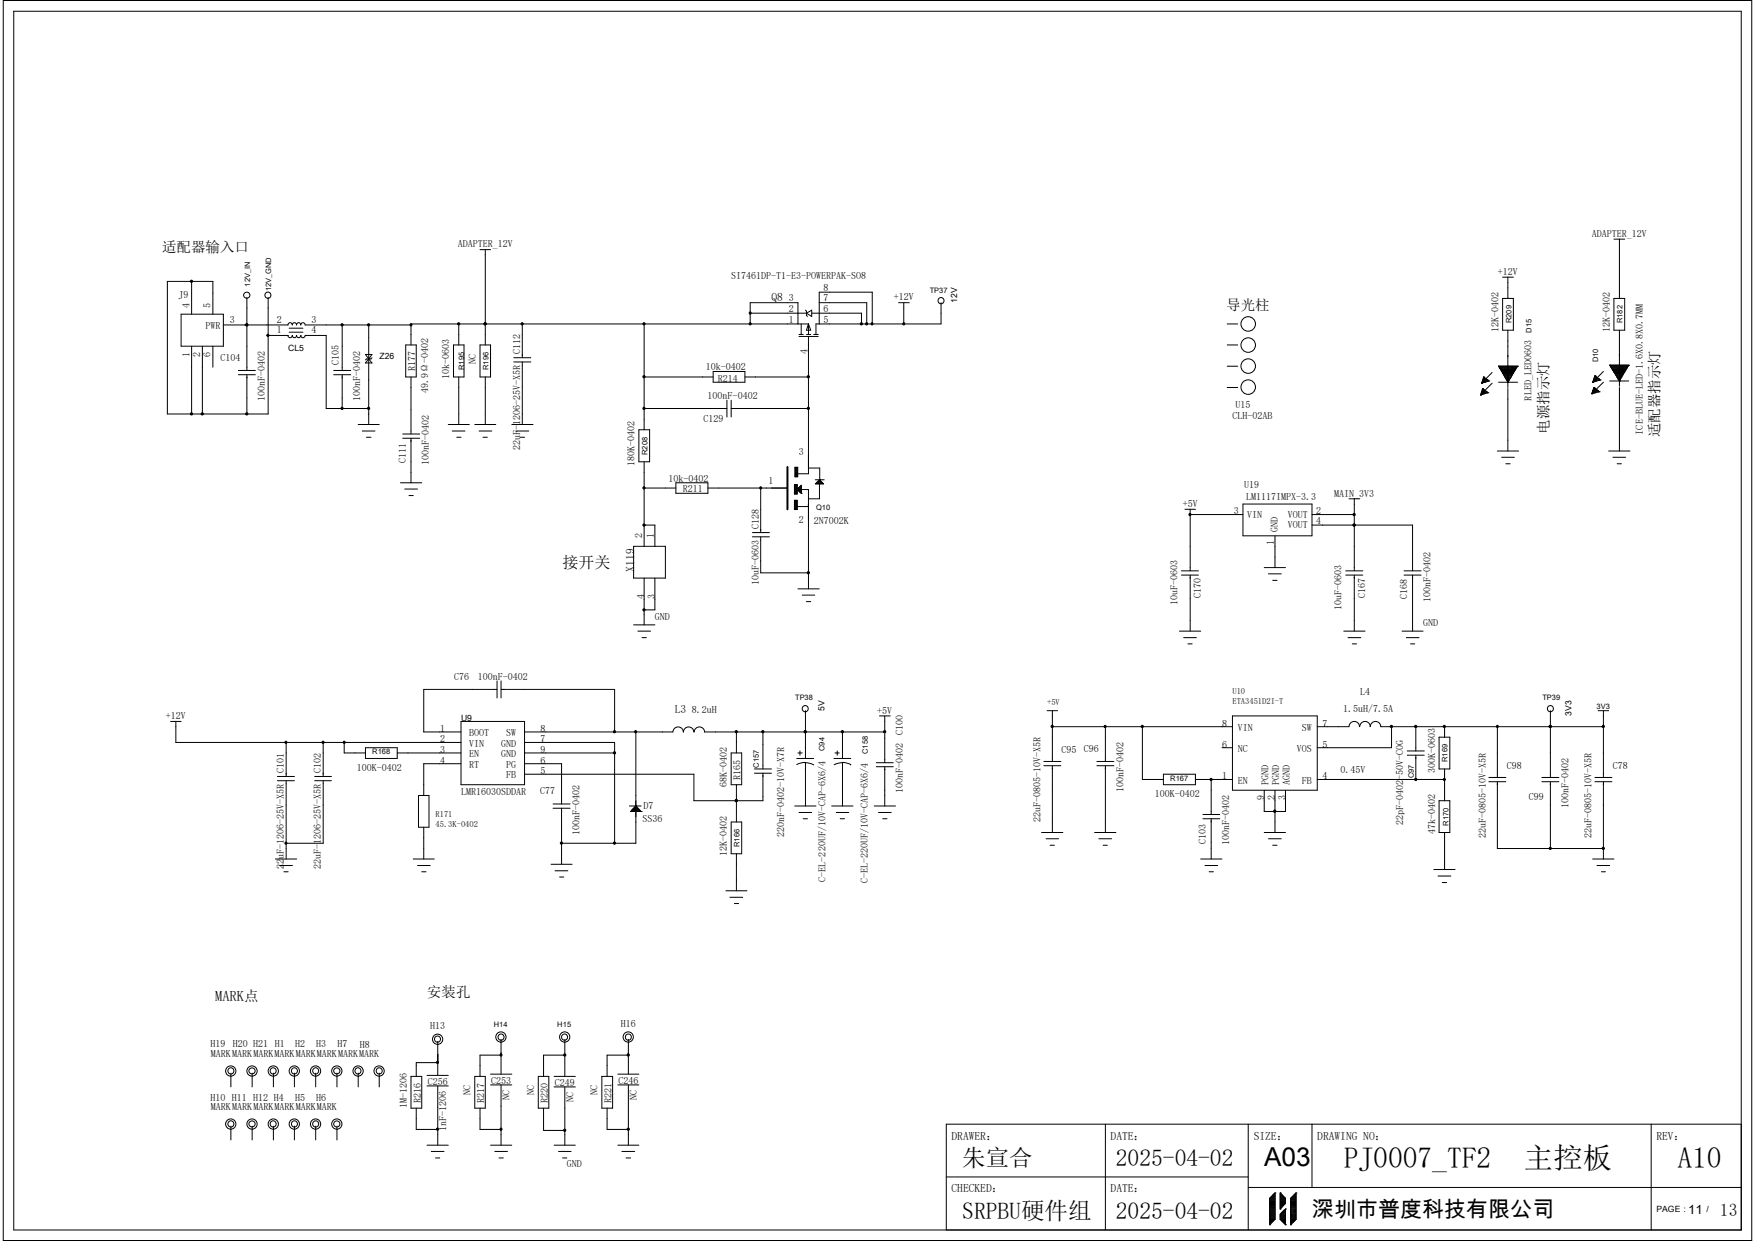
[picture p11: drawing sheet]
<svg xmlns="http://www.w3.org/2000/svg" width="297mm" height="210mm" viewBox="0 0 297 210" stroke-linecap="round" stroke-linejoin="round" font-family="sans-serif">
<g fill="none" stroke="#000" stroke-width=".17">
<path d="M.6 .1h295.9v209.8h-295.9zM2.3 1.9h292.4v206.3h-292.4zM30.6 53.2h7.2v5.4h-7.2zM32.4 47.6v5.6M32.4 58.6v11.5M34.2 58.6v11.5M36 58.6v3.5M37.8 55h11M41.8 55h.1M41.8 50.3v12.4M45.2 56.8h3.6a.34 .34 0 0 0 .3 .3 .34 .34 0 0 0 .3-.3 .36 .36 0 0 0 .4 .4 .36 .36 0 0 0 .4-.4 .36 .36 0 0 0 .3 .4 .36 .36 0 0 0 .4-.4 .38 .38 0 0 0 .4 .3 .38 .38 0 0 0 .3-.3h3.6v12.3h7.2M45.4 50.3v19.8h-17.1v-22.5h7.7v5.6"/>
<path d="M48.7 55a.38 .38 0 0 1 .4-.4 .38 .38 0 0 1 .4 .4M48.9 56.2h2.4M48.9 55.5h2.4M49.4 55a.38 .38 0 0 1 .4-.4 .38 .38 0 0 1 .4 .4M50.2 55a.38 .38 0 0 1 .3-.4 .38 .38 0 0 1 .4 .4M57.9 55v7.7M61.8 60h1.1l-.5 .7zM62.4 55v16.8M68.7 58.4h1.7v5.4h-1.7zM69.6 55h-18a.38 .38 0 0 0-.3-.4 .38 .38 0 0 0-.4 .4M76.8 58.4h1.7v5.4h-1.7zM77.6 54.8v3.6"/>
<path d="M81.2 58.4h1.8v5.4h-1.8zM81.2 42.2h1.8M82.1 54.8h.1M82.1 42.2v16.2M88.4 54.8v5.7M109 54.8v17.9M127 53h9.5M127 54.8v-3.6h8v3.6M135.2 56.9h3.3M135.2 56.6h.7M135.6 54.8v1.8M136.3 52.5l.2 .2v.7l.2 .2"/>
<path d="M136.5 56.6h.7M136.5 53l.9-.5v1.1zM136.8 54.8h-67.2v3.6M136.8 54.8l.4 1.1h-.7zM136.8 54.8v1.8M136.8 56.9v23.3h-1.8M137.4 53h8.4v1.8M137.7 56.6h.8M138.6 54.8v-5.4h9v5.4M138.6 51.2h8.1v3.6M152.1 51.2h1.8M153 51.2v3.6"/>
<path d="M159.3 51.2v3.6h-21.2v1.8M207.7 54.8h1.8M207.7 58.4h1.8M254.3 50.5h1.8v5.4h-1.8zM254.3 46.9h1.8M255.2 46.9v3.6M255.2 55.9v9.7M273.1 50.5h1.9v5.4h-1.9zM273.1 40.5h1.9M274.1 40.5v10M274.1 55.9v9.5M40.3 63.4h2.9"/>
<path d="M40.3 62.7h2.9M41.8 63.4v6.7M56.5 63.4h2.9M56.5 62.7h2.9M57.9 63.4v5.7M60.6 71.8h3.6M61.3 72.9h2.2M62 74h.8M62.4 60.7l.5 .7h-1.1zM62.9 60.5l-.1 .2h-.8l-.2 .2M68.2 73.4h2.8M68.2 74.2h2.8"/>
<path d="M69.6 63.8v9.6M69.6 74.2v7.5M75.9 71.8h3.5M76.5 72.9h2.2M77.3 74h.7M77.6 63.8v8M80.3 71.8h3.6M81.1 72.9h2.1M81.7 74h.8M82.1 63.8v8M86.6 71.8h3.6M87 61.3h2.8"/>
<path d="M87 60.5h2.8M87.3 72.9h2.2M88.1 74h.7M88.4 61.3v10.5M108.1 72.7h1.8v5.4h-1.8zM109 78.1v14.4M109 63.8h11.7M109 69.1h14M120.7 62.9h5.4v1.8h-5.4zM123 67.7v2.9M123.7 67.7v2.9M123.7 69.1h13.1"/>
<path d="M126.1 63.8h10.7M134.5 79.1h.5v1.6h-.5zM134.5 79.9h.5M134.5 79.7h.5M134.5 79.5h.5M134.5 79.4h.5M134.5 79.2h.5M134.7 79.1v1.6M134.8 79.1v1.6M136.9 79.2h1.8v2l.7 .7M207.7 62h1.8M207.7 65.6h1.8"/>
<path d="M250.6 66.8h.1M250.6 66.6h.6M250.7 66.5h1.1M250.7 64.9h.1M250.8 64.7h.7M250.8 66.1h.6M250.9 64.5h1.1M250.9 65.9h.2M250.9 65.7h.1M250.9 65.7v1M250.9 65.7l-.3 1.1M250.9 65.7l.7 .6"/>
<path d="M251 64.1h.5M251.1 63.8h.1M251.1 64h.2M251.1 63.8l-.4 1.1M251.1 63.8l.7 .5M251.1 63.8v.9M251.1 65.9v.7M251.2 63.9v.8M251.2 66v.6M251.5 64.1v.5M251.5 66.2v.3M251.6 66.3h-.9v.5"/>
<path d="M251.6 64.2v.4M251.6 66.3v.2M251.6 66.3l.2 .2M251.8 66.5h.1M251.8 64.3h-.9v.5M251.8 64.3l.2 .2M251.8 64.3v.2M251.8 66.5l-1.2 .3M252 64.5h.1M252 64.5l-1.3 .4M252.5 63l-1.8 1.9M252.5 64.9l-1.8 1.7"/>
<path d="M253.4 76.3h3.6M253.6 62h.1M253.6 62h3.2M253.6 64.7h3.2M253.6 62l1.6 2.7M253.7 62.1h3M253.8 62v.3h2.8M253.9 62.5h2.6M254 62v.6M254 62.7h2.4M254.1 62v.9h2.2v-.9M254.1 77.4h2.2"/>
<path d="M254.3 63h1.9M254.3 62v1.2M254.3 63.2h1.8M254.5 63.4h1.4M254.5 62v1.5M254.6 63.6h1.3M254.7 62v1.8h1.1v-1.8M254.8 64h.9M254.8 62v2.1M254.8 78.5h.8M254.9 64.1h.6M255 64.3h.4"/>
<path d="M255 62v2.4M255.1 64.5h.2M255.2 64.7h.1M255.2 65.7v10.6M255.4 62v2.3M255.6 62v2.1M255.9 62v1.5M256.1 62v1.2M256.5 62v.6M256.7 62v.3M256.8 62h.1M256.8 62l-1.6 2.7"/>
<path d="M269.4 66.6h.1M269.5 66.5h.6M269.5 64.7h.1M269.5 66.3h1.1M269.6 64.5h.7M269.6 65.9h.6M269.7 64.3h1.1M269.7 65.7h.3M269.7 65.6h.1M269.7 65.6v.9M269.7 65.6l-.3 1M269.7 65.6l.8 .5"/>
<path d="M269.8 64h.6M269.9 63.8h.2M269.9 63.6h.1M269.9 63.6l-.4 1.1M269.9 63.6l.7 .5M269.9 63.6v1M269.9 65.7v.8M270.1 63.7v.8M270.1 65.9v.5M270.3 63.9v.5M270.3 66v.3M270.5 64.1v.3"/>
<path d="M270.5 66.1v.2M270.5 66.1l.1 .2M270.5 66.1h-1v.5M270.6 66.3h.1M270.6 64.1h-.9v.5M270.6 64.1l.2 .2M270.6 64.1v.2M270.6 66.3l-1.2 .3M270.8 64.3h.1M270.8 64.3l-1.3 .4M271.4 62.9l-1.9 1.8M271.4 64.7l-1.9 1.8"/>
<path d="M272.2 76.3h3.6M272.4 61.8h.1M272.4 64.5h3.2M272.4 61.8h3.2M272.4 61.8l1.7 2.7M272.5 62h3M272.6 61.8v.3M272.7 62.1h2.8M272.8 62.3h2.5M272.8 61.8v.6M272.8 62.5h2.4M273 61.8v.9h2.1v-.9"/>
<path d="M273 77.4h2.1M273.1 62.9h1.9M273.1 61.8v1.2M273.2 63h1.7M273.3 63.2h1.5M273.3 61.8v1.5M273.4 63.4h1.3M273.5 61.8v1.8h1.1v-1.8M273.6 63.8h.9M273.7 61.8v2.1M273.7 78.5h.7M273.7 64h.7"/>
<path d="M273.8 64.1h.4M273.9 61.8v2.4M273.9 64.3h.3M274.1 64.5h.1M274.1 65.6v10.7M274.2 61.8v2.4M274.4 61.8v2.1M274.7 61.8v1.5M275 61.8v1.2M275.3 61.8v.6M275.5 61.8v.3M275.6 61.8h.1"/>
<path d="M275.6 61.8l-1.5 2.7M67.8 81.7h3.6M68.5 82.8h2.2M69.2 83.9h.7M107.2 92.5h5.4v5.3h-5.4zM109 88.9h.1M109 88.9h1.8v3.6M109 97.8v7.9M109 82.6h5.4M110.8 97.8v5.4h-1.8M114.4 81.7h5.4v1.8h-5.4zM119.8 82.6h13.5"/>
<path d="M127.3 90.8h2.9M127.3 90.1h2.9M128.7 82.6v7.5M128.7 90.8v6.1h8.1M134.5 83.5h.4M134.5 82.6h.4M134.5 82h.4v1.6h-.4zM134.5 84.7h.4v1.5h-.4zM134.5 86.2h.4M134.5 86h.4M134.5 85.8h.4M134.5 85.6h.4"/>
<path d="M134.5 85.5h.4M134.5 85.3h.4M134.5 85.1h.4M134.5 84.9h.4M134.5 84.8h.4M134.5 83.3h.4M134.5 83.1h.4M134.5 83h.4M134.5 82.8h1.1M134.5 82.4h.4M134.5 82.3h.4M134.5 82.1h.4"/>
<path d="M134.5 82v1.6M134.5 84.7v1.5M134.5 80.6h.5M134.5 80.4h.5M134.5 80.3h.5M134.5 80.1h.5M134.7 82v1.6M134.7 84.7v1.5M134.8 82v1.6M134.8 84.7v1.5M134.8 85.7h2M134.9 82.8h.1"/>
<path d="M134.9 82.8l.7-.7v1.4M135 82.7v.3h.6M135 99.7h3.6M135.1 82.6h.5M135.2 82.5v.6h.4M135.3 82.4h.3M135.4 82.3v1h.2M135.5 82.3h.1M135.6 83.5h.1M135.6 83.5l-.7-.7h1.9v16.9M138 81.2h1.5M138.1 81.8v.1"/>
<path d="M138.2 81.7h1M138.3 81.6v.3M138.4 81.5h.6M138.5 81.4v.5M138.6 81.4h.3M138.6 81.3v.6M138.7 81.9v2.5h-1.9M138.7 81.2h.1M138.7 81.1l-.7 .8h1.4M138.8 81.3v.6M139 81.5v.4M139.1 81.7v.2"/>
<path d="M139.4 81.8v.1M199.9 96.6h2.9M199.9 97.3h2.9M200.5 86.2h1.8M201.4 87.1h.1M201.4 87.1h9M201.4 86.2v10.4M201.4 97.3v9.5M210.4 85.3h11.6v5.4h-11.6zM214 96.1h3.6M214.7 97.1h2.1M215.4 98.2h.7"/>
<path d="M215.8 90.7v5.4M222 87.1h7.2M222 88.9h17.1v7.7M227.8 96.6h2.8M227.8 97.3h2.8M228.3 84.4h1.8M229.2 88.9h.1M229.2 84.4v12.2M229.2 97.3v9.5M237.6 96.6h2.9M237.6 97.3h2.9M239.1 97.3v9.5"/>
<path d="M84.1 116.7h-12.4v7.2h6.3M84.1 115.2v2.9M84.8 115.2v2.9M84.8 116.7h19.2v7.2M107.2 105.7h3.6M107.9 106.8h2.2M108.7 107.9h.7M135.8 100.7h2.1M136.5 101.8h.7M199.6 106.8h3.6M200.3 107.9h2.2M201 109h.8"/>
<path d="M227.4 106.8h3.6M228.1 107.9h2.2M228.9 109h.7M237.3 106.8h3.5M238 107.9h2.2M238.7 109h.7M28.9 122.1h1.7M29.8 122.1v3.5h48.2M46.9 132.1h2.9M46.9 131.4h2.9M48.4 125.6v5.8M48.4 132.1v13.3"/>
<path d="M53.3 132.1h2.8M53.3 131.4h2.8M54.7 125.6v5.8M54.7 132.1v10.6h-6.3M58.3 125.6v1.8h3.5M61.8 126.5h5.4v1.9h-5.4zM67.2 127.4h10.8M70.8 134.6h1.8v5.4h-1.8zM71.7 140v5.4M78 129.2h-6.3v5.4M78 122.1h10.8v10.7h-10.8zM88.8 125.6h15.2v17.1"/>
<path d="M88.8 127.4h15.2M88.8 129.2h6.2v6.9M93.6 136.8h2.9M93.6 136.1h2.9M95 136.8v9.5M106.5 136.4h2M106.7 137.3h.1M106.7 137.3h1.8M106.9 137.1h1.4v.2M106.9 137.1v.2M107.1 136.9h1v.4M107.1 136.9v.4"/>
<path d="M107.2 136.7v.6M107.2 136.8h.7v.5M107.4 137.3v-.7h.4v.7M107.6 136.4h.1M107.6 136.4l.9 .9M107.6 136.4l-.9 .9M107.6 123.9v18.8h-12.6M108.5 137.3h.1M115.6 123.9h.1a.89 .89 0 0 0-.9-.9 .89 .89 0 0 0-.9 .9h-25.1M117.4 123.9a.89 .89 0 0 0-.9-.9 .89 .89 0 0 0-.8 .9M119.2 123.9h.1a.89 .89 0 0 0-.9-.9 .89 .89 0 0 0-.9 .9M119.3 123.9h30.4"/>
<path d="M123.7 127.4h1.8v5.4h-1.8zM123.7 139.1h1.8v5.4h-1.8zM124.6 135.5h.1M124.6 123.9v3.5M124.6 132.8v6.3M127.7 130.1h2.9M127.7 130.9h2.9M129.1 130.9v4.6h-11.7v-4.5h-28.6M129.1 123.9v6.2M134.5 136.4h3.6M134.8 128.4h2.9M135 127.4h.8"/>
<path d="M135.2 137.5h2.2M135.4 127.1v.7M135.9 138.6h.8M136.3 129.1l.7 .1 .7 .3M136.3 129.1v-.1l-.8 .1-.7 .3M136.3 123.9h.1M136.3 120.3v8.1M136.3 129.1v7.3M140.8 136.4h3.6M141.1 128.4h2.9M141.3 127.4h.7M141.5 137.5h2.1"/>
<path d="M141.7 127.1v.7M142.2 138.6h.7M142.5 129l.8 .1 .7 .4M142.6 129.1l-.7 .1-.7 .2M142.6 123.9v4.5M142.6 129.1v7.3M148 136.4h3.6M148.3 129.1h2.9M148.3 129.8h2.9M148.7 137.5h2.1M148.8 121.2h1.9M149.4 138.6h.7"/>
<path d="M149.7 121.2v7.9M149.7 129.8v6.6M176.7 128.9h2.8M176.7 129.6h2.8M177.2 120.3h1.8M178.1 123h30.5M178.1 120.3v8.6M178.1 129.6v11.3M185.6 128.9h2.9M185.6 129.6h2.9M187.1 123v5.9M187.1 129.6v11.3"/>
<path d="M193.3 123v8.9h3.6M196.9 131h5.4v1.8h-5.4zM202.3 131.9h6.3M203.6 137.8h2.8M203.6 138.6h2.8M205 131.9v5.9M205 138.6v6.8M206.8 126.5h1.8M208.6 121.2h14.3v12.5h-14.3zM214 133.7v3.6h3.6v-3.6M215.8 137.3h.1M215.8 133.7v7.2"/>
<path d="M222.9 131.9h21.6M222.9 123h5.4M228.3 122.9a.87 .87 0 0 1 .9-.8 .87 .87 0 0 1 .8 .9M230.1 122.9a.87 .87 0 0 1 .9-.8 .87 .87 0 0 1 .9 .9M231.9 122.9a.89 .89 0 0 1 .9-.8 .89 .89 0 0 1 .9 .9h37.7M235.5 123h.1M235.5 123v3.5h-12.6M238.2 127.1h2.8M238.2 127.8h2.8M239.6 123h.1M239.6 123v4.1M239.6 127.8v4.1"/>
<path d="M243.5 124.8h1.9v5.3h-1.9zM243.5 135.5h1.9v5.4h-1.9zM244.5 123h.1M244.5 131.9h.1M244.5 123v1.8M244.5 130.1v5.4M252 131.6h2.8M252 132.3h2.8M253.4 123v8.6M253.4 132.3v11.3h18M260.9 131.6h2.9M260.9 132.3h2.9"/>
<path d="M262.4 123h.1M262.4 120.3v11.3M262.4 132.3v11.3M269.9 131.6h2.9M269.9 132.3h2.9M270.5 120.3h1.7M271.4 120.3v11.3M271.4 132.3v13.1M46.6 145.4h3.6M47.3 146.5h2.2M48 147.5h.8M69.9 145.4h3.6"/>
<path d="M70.7 146.5h2.1M71.4 147.5h.7M93.3 146.3h3.5M93.9 147.4h2.2M94.7 148.4h.7M122.9 150.7h3.5M123.5 151.8h2.2M124.3 152.9h.7M124.6 144.5v6.2M176.3 140.9h3.6M177 141.9h2.2M177.7 143h.7"/>
<path d="M185.3 140.9h3.5M186 141.9h2.1M186.7 143h.7M203.2 145.4h3.6M203.9 146.5h2.2M204.6 147.5h.8M214 140.9h3.6M214.7 141.9h2.1M215.4 143h.7M242.7 147.2h3.6M243.4 148.3h2.1M244.1 149.4h.7"/>
<path d="M244.5 140.9v6.3M269.5 145.4h3.6M270.3 146.5h2.1M271 147.5h.7M271.4 143.6h.1M74.1 179.8h-3.7v2.4M74.1 176.2v5.8M84.8 178.6h-3.6v3.6M84.8 175.9v5.9M95.6 178.6h.1M95.6 178.6h-3.6v3.6M95.6 175.9v6.3"/>
<path d="M106.3 178.6h-3.6v3.6M106.3 175.9v5.9M39.1 181.6v2.3M39.1 190.6v2.3M42.7 181.6v2.3M42.7 190.6v2.3M46.3 181.6v2.3M46.3 190.6v2.3M49.8 181.6v2.3M49.8 190.6v2.3M53.4 181.6v2.3M53.4 190.6v2.3"/>
<path d="M57 181.6v2.3M57 190.6v2.3M60.6 181.6v2.3M64.2 181.6v2.3M69.6 182.2h1.8v5.3h-1.8zM70.4 187.5v3.6h3.7M72.3 182h3.6M72.3 183.8h3.6M72.3 193.8h3.6M73 194.9h2.1M73.7 196h.7M74.1 183.8v10"/>
<path d="M80.3 182.2h1.8v5.3h-1.8zM81.2 187.5v3.6h3.6M83 181.8h3.6M83 183.6h3.6M83 193.8h3.6M83.7 194.9h2.2M84.5 196h.7M84.8 183.6v10.2M91.1 182.2h1.8v5.3h-1.8zM92 187.5v3.8h3.6M93.8 182.2h3.6M93.8 183.9h3.6"/>
<path d="M93.8 193.8h3.6M94.5 194.9h2.1M95.2 196h.7M95.6 183.9v9.9M101.9 182.2h1.8v5.3h-1.8zM102.7 187.5v3.6h3.6M104.6 181.8h3.5M104.6 183.6h3.5M104.6 193.8h3.5M105.2 194.9h2.2M106 196h.7M106.3 183.6v10.2"/>
<path d="M160.1 199.2h51.1M187.1 190.2v18M211.2 190.2v18M222 190.2v10.8M279.4 190.2v18M294.7 190.2h-134.6v18M211.2 201h83.5M214.9 207.3h.1M214.9 206.4h.9M214.9 206.2h.9M214.9 206h.9M214.9 205.8h.9"/>
<path d="M214.9 205.7h.9M214.9 205.5h.9M214.9 205.3h.9M214.9 205.1h.9M214.9 204.9h.9M214.9 204.8h.9M214.9 202.8v4.5M214.9 204.6h.9M214.9 204.4h.9M214.9 204.2h.9M214.9 204h.9M214.9 203.8h.9"/>
<path d="M214.9 203.7h.9M214.9 203.5h.9M214.9 203.3h.9M214.9 203.1h.9M214.9 202.9h.9M214.9 202.8h.9M215.8 201.9h.1M215.8 206.4l-.9 .9M215.8 202.6h-.7v4.5h-.2M215.8 202.4h-.6v4.5h-.3M215.8 202.2h-.4v4.5h-.5M215.8 202.1h-.2v4.4h-.7"/>
<path d="M215.8 201.9v4.5M215.8 201.9l-.9 .9M216.7 204.6h.1M216.7 201.9h.1M216.7 206.4l.9 .9M216.7 201.9v2.7M216.7 205.5v.9M216.7 206.4h.9M216.7 206.2h.9M216.7 206h.9M216.7 205.8h.9M216.7 205.7h.9"/>
<path d="M216.7 205.5h.9M216.7 202.1h.1v2.3M216.7 202.2h.3v2M216.7 202.4h.5v1.6M216.7 202.6h.6v1.2M216.7 204.4h.2M216.7 204.2h.3M216.7 204h.5M216.7 203.8h.7M216.7 203.7h.9M216.7 203.5h.9M216.7 203.3h.9"/>
<path d="M216.7 203.1h.9M216.7 202.9h.9M216.7 202.8h.9M216.7 201.9l.9 .9M217.6 207.3h.1M217.6 204.6h.1M217.6 204.6l-.9 .9M217.6 202.8v.9M217.6 204.6v2.7M217.6 204.8h-.3v2.3h.3M217.6 204.9h-.4v2h.4M217.6 205.1h-.6v1.6h.6"/>
<path d="M217.6 205.3h-.8v1.2h.8M217.6 203.7l-.9 .9M218.4 207.3h.1M218.4 206.4h.9M218.4 206.2h.9M218.4 206h.9M218.4 205.8h.9M218.4 205.7h.9M218.4 205.5h.9M218.4 205.3h.9M218.4 205.1h.9M218.4 204.9h.9"/>
<path d="M218.4 204.8h.9M218.4 204.6h.9M218.4 204.4h.9M218.4 204.2h.9M218.4 204h.9M218.4 203.8h.9M218.4 203.7h.9M218.4 203.5h.9M218.4 203.3h.9M218.4 203.1h.9M218.4 202.9h.9M218.4 202.8h.9"/>
<path d="M218.4 202.8v4.5M219.3 201.9h.1M219.3 202.6h-.7v4.5h-.2M219.3 202.4h-.5v4.5h-.4M219.3 202.2h-.3v4.5h-.6M219.3 202.1h-.1v4.4h-.8M219.3 206.4l-.9 .9M219.3 201.9v4.5M219.3 201.9l-.9 .9"/>
<circle cx="41.8" cy="50" r=".52"/>
<circle cx="45.3" cy="50" r=".52"/>
<circle cx="159.2" cy="50.9" r=".52"/>
<circle cx="211.2" cy="54.8" r="1.23"/>
<circle cx="211.2" cy="58.4" r="1.23"/>
<circle cx="211.2" cy="65.5" r="1.23"/>
<circle cx="211.2" cy="62" r="1.23"/>
<circle cx="136.3" cy="119.9" r=".52"/>
<circle cx="262.4" cy="119.9" r=".52"/>
<circle cx="74" cy="175.9" r=".52"/>
<circle cx="74.1" cy="175.9" r=".87"/>
<circle cx="84.8" cy="175.5" r=".87"/>
<circle cx="84.8" cy="175.5" r=".52"/>
<circle cx="95.5" cy="175.5" r=".52"/>
<circle cx="95.6" cy="175.5" r=".87"/>
<circle cx="106.3" cy="175.5" r=".87"/>
<circle cx="106.3" cy="175.5" r=".52"/>
<circle cx="39.1" cy="181.3" r=".87"/>
<circle cx="39.1" cy="190.2" r=".87"/>
<circle cx="39.1" cy="181.2" r=".52"/>
<circle cx="39.1" cy="190.2" r=".52"/>
<circle cx="42.7" cy="181.3" r=".87"/>
<circle cx="42.7" cy="190.2" r=".87"/>
<circle cx="42.7" cy="181.2" r=".52"/>
<circle cx="42.7" cy="190.2" r=".52"/>
<circle cx="46.2" cy="181.2" r=".52"/>
<circle cx="46.2" cy="190.2" r=".52"/>
<circle cx="46.2" cy="181.3" r=".87"/>
<circle cx="46.2" cy="190.2" r=".87"/>
<circle cx="49.8" cy="181.3" r=".87"/>
<circle cx="49.8" cy="190.2" r=".87"/>
<circle cx="49.8" cy="190.2" r=".52"/>
<circle cx="49.8" cy="181.2" r=".52"/>
<circle cx="53.4" cy="181.3" r=".87"/>
<circle cx="53.4" cy="190.2" r=".87"/>
<circle cx="53.4" cy="181.2" r=".52"/>
<circle cx="53.4" cy="190.2" r=".52"/>
<circle cx="57" cy="181.3" r=".87"/>
<circle cx="57" cy="190.2" r=".87"/>
<circle cx="57" cy="181.2" r=".52"/>
<circle cx="57" cy="190.2" r=".52"/>
<circle cx="60.6" cy="181.2" r=".52"/>
<circle cx="60.6" cy="181.3" r=".87"/>
<circle cx="64.2" cy="181.3" r=".87"/>
<circle cx="64.2" cy="181.2" r=".52"/>
</g>
<path d="M133.3 79v7.2" fill="none" stroke="#000" stroke-width=".34"/>
<g fill="#000" stroke="#000" stroke-width=".17">
<circle cx="32.4" cy="47.6" r=".19"/>
<circle cx="41.8" cy="55" r=".19"/>
<circle cx="45.3" cy="56.7" r=".18"/>
<circle cx="57.9" cy="55" r=".19"/>
<circle cx="62.4" cy="55" r=".19"/>
<circle cx="69.5" cy="55" r=".18"/>
<circle cx="77.6" cy="54.8" r=".19"/>
<circle cx="82.1" cy="54.8" r=".19"/>
<circle cx="88.4" cy="54.8" r=".19"/>
<circle cx="109" cy="54.8" r=".19"/>
<circle cx="126.9" cy="54.8" r=".18"/>
<circle cx="126.9" cy="53" r=".18"/>
<circle cx="145.8" cy="54.8" r=".19"/>
<circle cx="146.7" cy="54.8" r=".19"/>
<circle cx="147.6" cy="54.8" r=".18"/>
<circle cx="152.9" cy="54.8" r=".18"/>
<circle cx="32.4" cy="70" r=".19"/>
<circle cx="34.2" cy="70" r=".19"/>
<circle cx="41.8" cy="70" r=".19"/>
<circle cx="57.9" cy="69.1" r=".19"/>
<circle cx="62.4" cy="69.1" r=".19"/>
<circle cx="109" cy="69.1" r=".19"/>
<circle cx="109" cy="63.8" r=".19"/>
<circle cx="136.8" cy="63.8" r=".19"/>
<circle cx="136.8" cy="69.1" r=".19"/>
<circle cx="109" cy="88.9" r=".19"/>
<circle cx="109" cy="82.6" r=".19"/>
<circle cx="128.7" cy="82.6" r=".18"/>
<circle cx="136.8" cy="96.9" r=".19"/>
<circle cx="201.4" cy="87.1" r=".18"/>
<circle cx="229.2" cy="87.1" r=".19"/>
<circle cx="229.2" cy="88.9" r=".19"/>
<circle cx="109" cy="103.2" r=".19"/>
<circle cx="48.4" cy="125.6" r=".18"/>
<circle cx="54.7" cy="125.6" r=".19"/>
<circle cx="58.2" cy="125.6" r=".18"/>
<circle cx="104" cy="123.8" r=".19"/>
<circle cx="104" cy="127.4" r=".19"/>
<circle cx="107.6" cy="123.8" r=".18"/>
<circle cx="124.6" cy="135.5" r=".19"/>
<circle cx="124.6" cy="123.8" r=".19"/>
<circle cx="129.1" cy="123.8" r=".19"/>
<circle cx="136.3" cy="123.8" r=".18"/>
<circle cx="142.6" cy="123.8" r=".19"/>
<circle cx="149.7" cy="123.8" r=".19"/>
<circle cx="178.1" cy="122.9" r=".19"/>
<circle cx="187" cy="122.9" r=".18"/>
<circle cx="193.3" cy="122.9" r=".19"/>
<circle cx="205" cy="131.9" r=".19"/>
<circle cx="215.7" cy="137.3" r=".18"/>
<circle cx="235.5" cy="122.9" r=".19"/>
<circle cx="239.6" cy="131.9" r=".19"/>
<circle cx="239.6" cy="122.9" r=".19"/>
<circle cx="244.4" cy="131.9" r=".18"/>
<circle cx="244.4" cy="122.9" r=".18"/>
<circle cx="253.4" cy="122.9" r=".18"/>
<circle cx="262.4" cy="122.9" r=".19"/>
<circle cx="271.3" cy="122.9" r=".19"/>
<circle cx="48.4" cy="142.7" r=".18"/>
<circle cx="95" cy="142.7" r=".19"/>
<circle cx="104" cy="142.7" r=".19"/>
<circle cx="262.4" cy="143.6" r=".19"/>
<circle cx="271.3" cy="143.6" r=".19"/>
<circle cx="74" cy="179.8" r=".18"/>
<circle cx="84.8" cy="178.5" r=".18"/>
<circle cx="95.6" cy="178.5" r=".19"/>
<circle cx="106.3" cy="178.5" r=".19"/>
<circle cx="74" cy="191.1" r=".18"/>
<circle cx="84.8" cy="191.1" r=".18"/>
<circle cx="95.6" cy="191.3" r=".19"/>
<circle cx="106.3" cy="191.1" r=".19"/>
</g>
<g font-size="5">
<text x="227.4" y="197.7">PJ0007_TF2</text>
<text x="257.9" y="197.7">主控板</text>
<text x="283.9" y="197.7">A10</text>
</g>
<text font-size="4.4" x="214" y="197.4">A03</text>
<g font-size="4">
<text x="162.9" y="197.3">朱宣合</text>
<text x="188.8" y="197.3">2025-04-02</text>
<text x="162.9" y="206.3">SRPBU硬件组</text>
<text x="188.8" y="206.3">2025-04-02</text>
</g>
<text font-size="3.7" x="222" y="206">深圳市普度科技有限公司</text>
<text font-size="3" x="291.1" y="205.9">13</text>
<text font-size="2.7" x="95.2" y="96.1">接开关</text>
<g font-size="2.5">
<text x="27.4" y="42.6">适配器输入口</text>
<text x="207.5" y="52.5">导光柱</text>
<text x="262" y="73.4" transform="rotate(-90 262 73.4)">电源指示灯</text>
<text x="280.8" y="74" transform="rotate(-90 280.8 74)">适配器指示灯</text>
<text x="36.4" y="169.4">MARK点</text>
<text x="72.3" y="168.7">安装孔</text>
</g>
<text font-size="2.2" x="285.7" y="205.4">11</text>
<g font-size="1.9">
<text x="130.6" y="50.9">Q8</text>
<text x="107.3" y="96.7" transform="rotate(-90 107.3 96.7)">X119</text>
<text x="114.2" y="120.6">L3</text>
<text x="161" y="192.9">DRAWER：</text>
<text x="188" y="192.9">DATE：</text>
<text x="212.2" y="192.9">SIZE：</text>
<text x="222.9" y="192.9">DRAWING NO：</text>
<text x="280.3" y="192.9">REV：</text>
<text x="161" y="201.8">CHECKED：</text>
<text x="188" y="201.8">DATE：</text>
</g>
<g font-size="1.7">
<text x="77.5" y="41.9">ADAPTER_12V</text>
<text x="269.4" y="40.1">ADAPTER_12V</text>
<text x="123.7" y="47.3">SI7461DP-T1-E3-POWERPAK-SO8</text>
<text x="253.5" y="46.6">+12V</text>
<text x="30.2" y="50.5">J9</text>
<text x="32.1" y="52.1" transform="rotate(-90 32.1 52.1)">4</text>
<text x="35.6" y="52.1" transform="rotate(-90 35.6 52.1)">5</text>
<text x="133.5" y="52.8">2</text>
<text x="133.5" y="51">3</text>
<text x="139.4" y="52.8">6</text>
<text x="139.4" y="51">7</text>
<text x="139.4" y="49.2">8</text>
<text x="151.3" y="50.8">+12V</text>
<text x="34.8" y="55.7">PWR</text>
<text x="38.9" y="54.7">3</text>
<text x="46.9" y="56.4">1</text>
<text x="46.9" y="54.7">2</text>
<text x="52.7" y="54.7">3</text>
<text x="52.7" y="56.4">4</text>
<text x="88.1" y="60" transform="rotate(-90 88.1 60)">C112</text>
<text x="133.5" y="54.7">1</text>
<text x="136.7" y="59.9" transform="rotate(-90 136.7 59.9)">4</text>
<text x="139.4" y="54.7">5</text>
<text x="253.6" y="56.2" transform="rotate(-90 253.6 56.2)">12K-0402</text>
<text x="272.5" y="56.2" transform="rotate(-90 272.5 56.2)">12K-0402</text>
<text x="32.1" y="60.5" transform="rotate(-90 32.1 60.5)">1</text>
<text x="33.9" y="60.5" transform="rotate(-90 33.9 60.5)">2</text>
<text x="35.6" y="60.5" transform="rotate(-90 35.6 60.5)">6</text>
<text x="37.3" y="61.1">C104</text>
<text x="57.4" y="61.8" transform="rotate(-90 57.4 61.8)">C105</text>
<text x="70.3" y="62.8" transform="rotate(-90 70.3 62.8)">R177</text>
<text x="76" y="64.1" transform="rotate(-90 76 64.1)">10k-0603</text>
<text x="80.5" y="61.6" transform="rotate(-90 80.5 61.6)">NC</text>
<text x="119.5" y="62.7">10k-0402</text>
<text x="121.5" y="64.6">R214</text>
<text x="44.8" y="67.9" transform="rotate(-90 44.8 67.9)">100nF-0402</text>
<text x="61" y="67.9" transform="rotate(-90 61 67.9)">100nF-0402</text>
<text x="72.5" y="66.5" transform="rotate(-90 72.5 66.5)">49.9Ω-0402</text>
<text x="119.1" y="71.3">C129</text>
<text x="119.8" y="67.5">100nF-0402</text>
<text x="208.6" y="71">CLH-02AB</text>
<text x="209.1" y="69.1">U15</text>
<text x="259.2" y="67.8" transform="rotate(-90 259.2 67.8)">RLED_LED0603</text>
<text x="88.1" y="76.2" transform="rotate(-90 88.1 76.2)">22uF-1206-25V-X5R</text>
<text x="135.2" y="77">3</text>
<text x="278" y="73.5" transform="rotate(-90 278 73.5)">ICE-BLUE-LED-1.6X0.8X0.7MM</text>
<text x="68.7" y="78.3" transform="rotate(-90 68.7 78.3)">C111</text>
<text x="72.6" y="78.7" transform="rotate(-90 72.6 78.7)">100nF-0402</text>
<text x="107.4" y="78.9" transform="rotate(-90 107.4 78.9)">180K-0402</text>
<text x="113.2" y="81.5">10k-0402</text>
<text x="115.6" y="83.3">R211</text>
<text x="130" y="81.9">1</text>
<text x="210.6" y="82.6">U19</text>
<text x="128.4" y="89.6" transform="rotate(-90 128.4 89.6)">C128</text>
<text x="135.2" y="88.5">2</text>
<text x="137.7" y="88.7">2N7002K</text>
<text x="200.2" y="85.8">+5V</text>
<text x="208.8" y="86.9">3</text>
<text x="210.9" y="84.6">LM1117IMPX-3.3</text>
<text x="211.1" y="87.6">VIN</text>
<text x="216.3" y="90" transform="rotate(-90 216.3 90)">GND</text>
<text x="217.9" y="87.6">VOUT</text>
<text x="217.9" y="89.4">VOUT</text>
<text x="222.8" y="86.9">2</text>
<text x="222.8" y="88.7">4</text>
<text x="225.8" y="84">MAIN_3V3</text>
<text x="108.7" y="91" transform="rotate(-90 108.7 91)">2</text>
<text x="110.7" y="91" transform="rotate(-90 110.7 91)">1</text>
<text x="215.6" y="92.2" transform="rotate(-90 215.6 92.2)">1</text>
<text x="109" y="101.4" transform="rotate(-90 109 101.4)">4</text>
<text x="110.8" y="101.4" transform="rotate(-90 110.8 101.4)">3</text>
<text x="128.4" y="99" transform="rotate(-90 128.4 99)">10uF-0603</text>
<text x="203.2" y="101.3" transform="rotate(-90 203.2 101.3)">C170</text>
<text x="231" y="101.3" transform="rotate(-90 231 101.3)">C167</text>
<text x="238.2" y="101.4" transform="rotate(-90 238.2 101.4)">C168</text>
<text x="242.1" y="101.8" transform="rotate(-90 242.1 101.8)">100nF-0402</text>
<text x="110.8" y="104.9">GND</text>
<text x="199.3" y="102.3" transform="rotate(-90 199.3 102.3)">10uF-0603</text>
<text x="227" y="103.2" transform="rotate(-90 227 103.2)">10uF-0603</text>
<text x="240.8" y="105.9">GND</text>
<text x="76.9" y="115.1">C76</text>
<text x="80.9" y="115.1">100nF-0402</text>
<text x="230.2" y="117.6">L4</text>
<text x="28.1" y="121.7">+12V</text>
<text x="74.5" y="123.9">1</text>
<text x="74.5" y="125.6">2</text>
<text x="79.4" y="124.6">BOOT</text>
<text x="85.6" y="124.6">SW</text>
<text x="91.5" y="125.6">7</text>
<text x="91.5" y="123.9">8</text>
<text x="117.1" y="120.6">8.2uH</text>
<text x="148.5" y="120.8">+5V</text>
<text x="152.8" y="124.4" transform="rotate(-90 152.8 124.4)">C100</text>
<text x="206.8" y="123">8</text>
<text x="209.5" y="123.7">VIN</text>
<text x="220.3" y="123.7">SW</text>
<text x="223.8" y="123">7</text>
<text x="227.3" y="120.4">1.5uH/7.5A</text>
<text x="48" y="130.8" transform="rotate(-90 48 130.8)">C101</text>
<text x="54.3" y="130.8" transform="rotate(-90 54.3 130.8)">C102</text>
<text x="60.4" y="130.5">100K-0402</text>
<text x="74.5" y="127.4">3</text>
<text x="74.5" y="129.2">4</text>
<text x="79.4" y="126.4">VIN</text>
<text x="79.4" y="128.1">EN</text>
<text x="79.4" y="130">RT</text>
<text x="84.8" y="126.4">GND</text>
<text x="84.8" y="128.1">GND</text>
<text x="85.6" y="131.7">FB</text>
<text x="85.6" y="130">PG</text>
<text x="91.5" y="131">5</text>
<text x="91.5" y="129.2">6</text>
<text x="91.5" y="127.4">9</text>
<text x="125.3" y="132" transform="rotate(-90 125.3 132)">R165</text>
<text x="179.7" y="127.5">C95</text>
<text x="183.4" y="127.3">C96</text>
<text x="206.8" y="131.9">1</text>
<text x="206.8" y="126.5">6</text>
<text x="209.5" y="127.3">NC</text>
<text x="219.5" y="127.3">VOS</text>
<text x="223.8" y="131.9">4</text>
<text x="223.8" y="126.5">5</text>
<text x="226.9" y="130.9">0.45V</text>
<text x="242.9" y="130.9" transform="rotate(-90 242.9 130.9)">300K-0603</text>
<text x="255" y="130.1">C98</text>
<text x="272.9" y="130.1">C78</text>
<text x="78" y="134.6">LMR16030SDDAR</text>
<text x="91.4" y="134.5">C77</text>
<text x="108.9" y="136.9">D7</text>
<text x="123" y="133.1" transform="rotate(-90 123 133.1)">68K-0402</text>
<text x="152.8" y="134.3" transform="rotate(-90 152.8 134.3)">100nF-0402</text>
<text x="190.1" y="134.1" transform="rotate(-90 190.1 134.1)">100nF-0402</text>
<text x="195.5" y="135">100K-0402</text>
<text x="209.5" y="132.6">EN</text>
<text x="214" y="135.5" transform="rotate(-90 214 135.5)">9</text>
<text x="214.7" y="132.8" transform="rotate(-90 214.7 132.8)">PGND</text>
<text x="215.8" y="135.5" transform="rotate(-90 215.8 135.5)">2</text>
<text x="216.5" y="132.8" transform="rotate(-90 216.5 132.8)">PGND</text>
<text x="217.6" y="135.5" transform="rotate(-90 217.6 135.5)">3</text>
<text x="218.3" y="132.8" transform="rotate(-90 218.3 132.8)">AGND</text>
<text x="220.3" y="132.6">FB</text>
<text x="258.7" y="135.3">C99</text>
<text x="265.4" y="136.8" transform="rotate(-90 265.4 136.8)">100nF-0402</text>
<text x="98.1" y="141.3" transform="rotate(-90 98.1 141.3)">100nF-0402</text>
<text x="108.8" y="139.1">SS36</text>
<text x="132.7" y="141.6" transform="rotate(-90 132.7 141.6)">220nF-0402-10V-X7R</text>
<text x="176.1" y="139.1" transform="rotate(-90 176.1 139.1)">22uF-0805-10V-X5R</text>
<text x="204.1" y="142.9" transform="rotate(-90 204.1 142.9)">C103</text>
<text x="208" y="143" transform="rotate(-90 208 143)">100nF-0402</text>
<text x="237.5" y="139.7" transform="rotate(-90 237.5 139.7)">22pF-0402-50V-C0G</text>
<text x="242.9" y="141.2" transform="rotate(-90 242.9 141.2)">47k-0402</text>
<text x="251.5" y="141.8" transform="rotate(-90 251.5 141.8)">22uF-0805-10V-X5R</text>
<text x="269.4" y="141.8" transform="rotate(-90 269.4 141.8)">22uF-0805-10V-X5R</text>
<text x="48" y="147" transform="rotate(-90 48 147)">22uF-1206-25V-X5R</text>
<text x="54.3" y="147" transform="rotate(-90 54.3 147)">22uF-1206-25V-X5R</text>
<text x="123" y="144.8" transform="rotate(-90 123 144.8)">12K-0402</text>
<text x="139.7" y="149.2" transform="rotate(-90 139.7 149.2)">C-EL-220UF/10V-CAP-6X6/4</text>
<text x="146.9" y="149.4" transform="rotate(-90 146.9 149.4)">C-EL-220UF/10V-CAP-6X6/4</text>
<text x="105.1" y="173.7">H16</text>
<text x="35.6" y="177.1">H19</text>
<text x="35.7" y="178.9">MARKMARKMARKMARKMARKMARKMARKMARK</text>
<text x="39.4" y="177.1">H20 H21 H1</text>
<text x="50" y="177.1">H2</text>
<text x="53.5" y="177.1">H3</text>
<text x="57.1" y="177.1">H7</text>
<text x="60.9" y="177.3">H8</text>
<text x="72.8" y="174.1">H13</text>
<text x="72.4" y="183.6">C256</text>
<text x="79.6" y="185.3" transform="rotate(-90 79.6 185.3)">NC</text>
<text x="83.1" y="183.4">C253</text>
<text x="90.4" y="185.3" transform="rotate(-90 90.4 185.3)">NC</text>
<text x="93.9" y="183.8">C249</text>
<text x="101.1" y="185.3" transform="rotate(-90 101.1 185.3)">NC</text>
<text x="104.6" y="183.4">C246</text>
<text x="35.6" y="186.3">H10 H11 H12 H4</text>
<text x="35.7" y="187.9">MARKMARKMARKMARKMARKMARK</text>
<text x="50" y="186.3">H5</text>
<text x="53.5" y="186.3">H6</text>
<text x="68.8" y="187.5" transform="rotate(-90 68.8 187.5)">1M-1206</text>
<text x="71.2" y="186.7" transform="rotate(-90 71.2 186.7)">R216</text>
<text x="75.5" y="191.4" transform="rotate(-90 75.5 191.4)">1nF-1206</text>
<text x="82" y="186.7" transform="rotate(-90 82 186.7)">R217</text>
<text x="86.2" y="186.2" transform="rotate(-90 86.2 186.2)">NC</text>
<text x="92.7" y="186.7" transform="rotate(-90 92.7 186.7)">R220</text>
<text x="97" y="186.5" transform="rotate(-90 97 186.5)">NC</text>
<text x="103.5" y="186.7" transform="rotate(-90 103.5 186.7)">R221</text>
<text x="107.8" y="186.2" transform="rotate(-90 107.8 186.2)">NC</text>
<text x="95.9" y="197.6">GND</text>
</g>
<g font-size="1.5">
<text x="162" y="51.2" transform="rotate(-90 162 51.2)">12V</text>
<text x="48.8" y="59.4">CL5</text>
<text x="64.2" y="60.7">Z26</text>
<text x="78" y="122.1">U9</text>
<text x="139.5" y="120.3" transform="rotate(-90 139.5 120.3)">5V</text>
<text x="266" y="121.2" transform="rotate(-90 266 121.2)">3V3</text>
<text x="280.3" y="205.1">PAGE：</text>
<text x="288.8" y="205.1">/</text>
</g>
<g font-size="1.4">
<text x="177.2" y="119.4">+5V</text>
<text x="208.6" y="117.4">U10</text>
<text x="208.6" y="119.2">ETA3451D2I-T</text>
<text x="73.7" y="138.2">R171</text>
<text x="73.7" y="140">45.3K-0402</text>
</g>
<g font-size="1.3">
<text x="42.3" y="48.5" transform="rotate(-90 42.3 48.5)">12V_IN</text>
<text x="45.9" y="49.3" transform="rotate(-90 45.9 49.3)">12V_GND</text>
<text x="157.4" y="49.7">TP37</text>
<text x="255.8" y="54.7" transform="rotate(-90 255.8 54.7)">R209</text>
<text x="259.2" y="56.3" transform="rotate(-90 259.2 56.3)">D15</text>
<text x="274.6" y="54.7" transform="rotate(-90 274.6 54.7)">R182</text>
<text x="78.5" y="62.7" transform="rotate(-90 78.5 62.7)">R195</text>
<text x="82.7" y="62.7" transform="rotate(-90 82.7 62.7)">R196</text>
<text x="270.5" y="61.3" transform="rotate(-90 270.5 61.3)">D10</text>
<text x="109.6" y="77" transform="rotate(-90 109.6 77)">R208</text>
<text x="138.1" y="86.4">Q10</text>
<text x="134.6" y="118.5">TP38</text>
<text x="261" y="118.5">TP39</text>
<text x="270.2" y="119.9">3V3</text>
<text x="63" y="127.6">R168</text>
<text x="128.4" y="130" transform="rotate(-90 128.4 130)">C157</text>
<text x="139.5" y="127.1" transform="rotate(-90 139.5 127.1)">C94</text>
<text x="146.9" y="127.6" transform="rotate(-90 146.9 127.6)">C158</text>
<text x="239.3" y="131.7" transform="rotate(-90 239.3 131.7)">C97</text>
<text x="245" y="129" transform="rotate(-90 245 129)">R169</text>
<text x="198" y="132.2">R167</text>
<text x="125.2" y="143.3" transform="rotate(-90 125.2 143.3)">R166</text>
<text x="245.1" y="139.8" transform="rotate(-90 245.1 139.8)">R170</text>
<text x="83.6" y="173.7">H14</text>
<text x="94.3" y="173.7">H15</text>
</g>
</svg>
